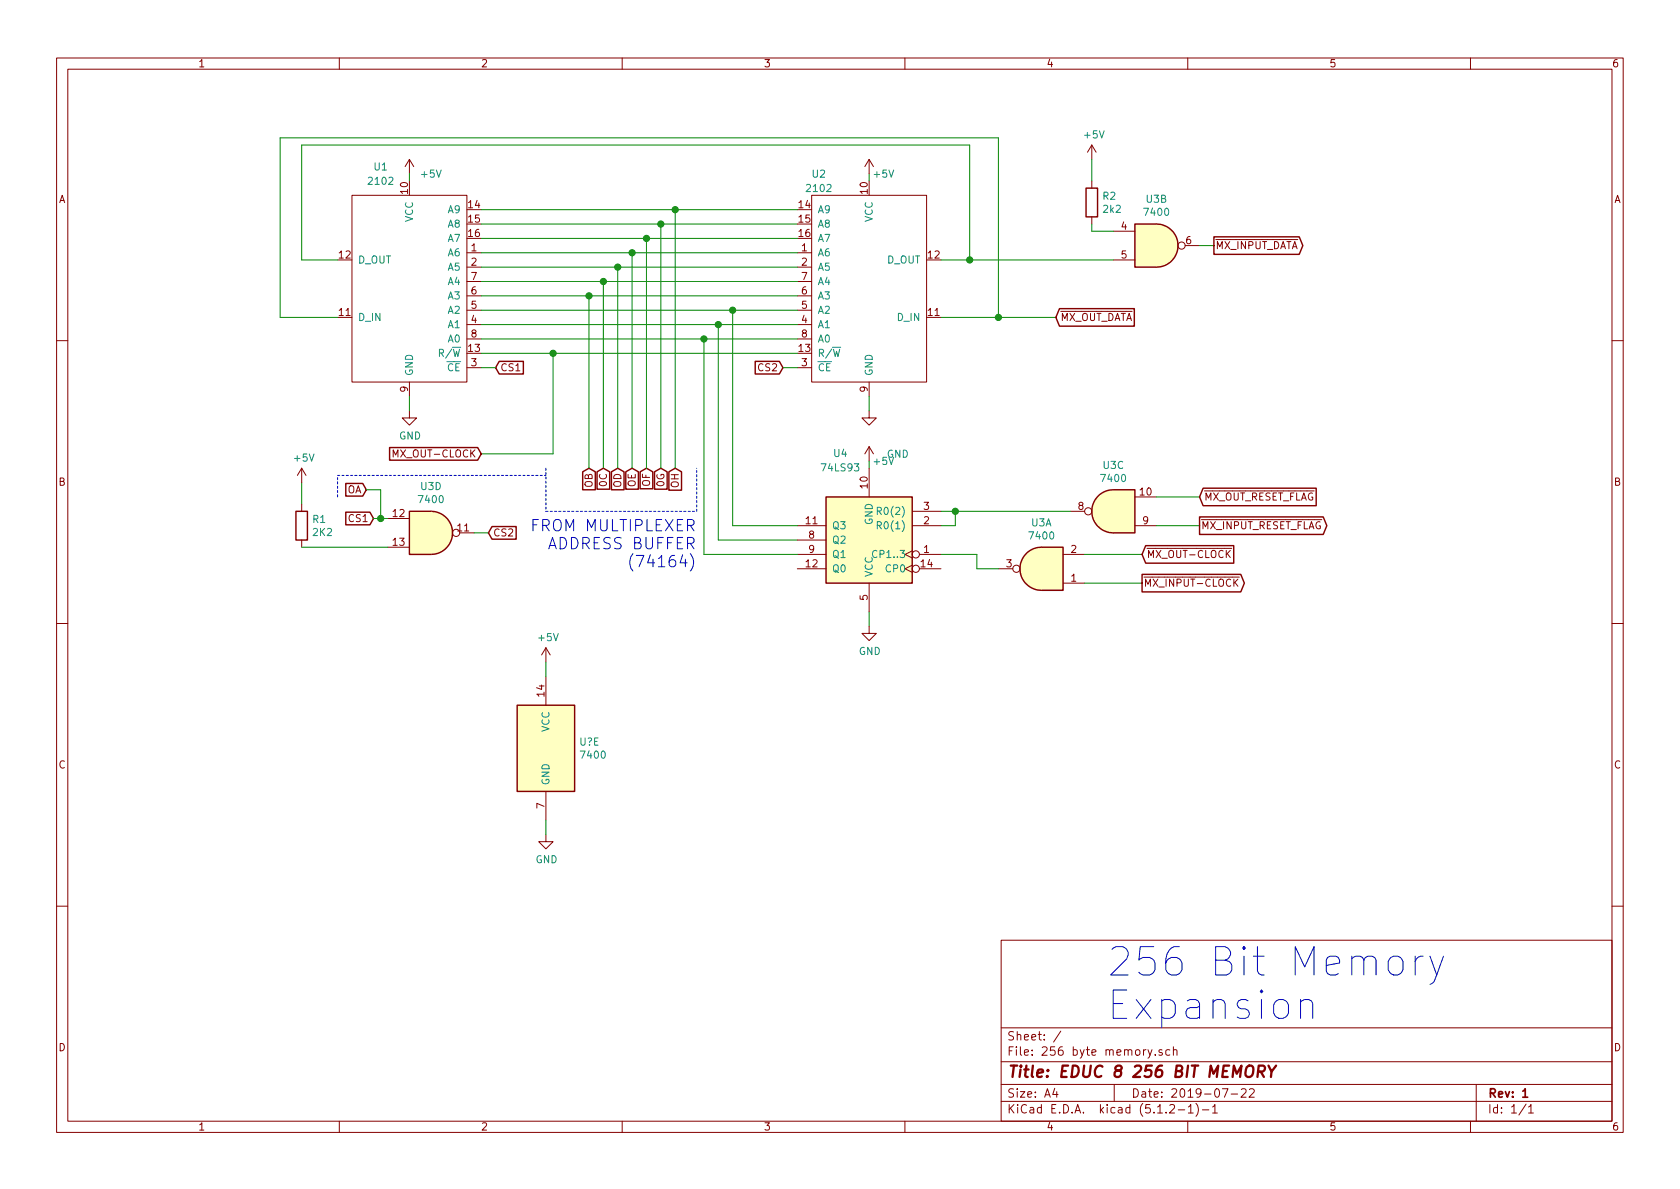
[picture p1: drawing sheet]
<svg xmlns="http://www.w3.org/2000/svg" width="297mm" height="210mm" viewBox="0 0 297 210" stroke-linecap="round" stroke-linejoin="round" font-family="sans-serif">
<g fill="none" stroke="#840000" stroke-width=".18">
<path d="M10 10.3h277v189.9h-277zM12 12.2h273v186.1h-273zM60 10.3v1.9M110 10.3v1.9M160 10.3v1.9M210 10.3v1.9M260 10.3v1.9M62.2 34.5h20.3v33.1h-20.3zM72.4 28.2v2.5M72.4 28.2l-.8 1.3M72.4 28.2l.8 1.3M143.5 34.5h20.3v33.1h-20.3z"/>
<path d="M153.7 28.2v2.5M153.7 28.2l-.8 1.3M153.7 28.2l.7 1.3M193 25.6v2.6M193 32v1.3M193 38.3v1.3M193 25.6l-.7 1.3M193 25.6l.8 1.3M82.5 44.7h2.6M82.5 47.2h2.6M82.5 57.4h2.6M82.5 54.9h2.6"/>
<path d="M82.5 52.3h2.6M82.5 49.8h2.6M82.5 59.9h2.6M141 44.7h2.5M141 47.2h2.5M141 57.4h2.5M141 54.9h2.5M141 52.3h2.5M141 49.8h2.5M141 59.9h2.5M196.8 40.9h3.9M196.8 46h3.9"/>
<path d="M209.5 43.4h2.6M10 60.2h2M72.4 72.6v1.3h1.3l-1.3 1.3-1.3-1.3h1.3M72.4 67.6v2.5M82.5 65h2.6M141 65h2.5M153.7 72.6v1.3h1.2l-1.2 1.3-1.3-1.3h1.3M153.7 67.6v2.5M153.7 79v2.5M153.7 79l-.8 1.3M153.7 79l.7 1.3M285 60.2h2"/>
<path d="M53.3 82.8v2.5M53.3 89.1v1.3M53.3 95.5v1.3M53.3 82.8l-.7 1.3M53.3 82.8l.8 1.3M68.6 91.7h3.8M68.6 96.8h3.8M69.5 80.8v-1.3l.5 1 .4-1v1.3M81.3 94.2h2.5M141 98h5M141 93h5M141 95.5h5"/>
<path d="M153.7 82.8v5.1M161.3 97.4l-1.3 .6 1.3 .7M161.3 99.9l-1.3 .7 1.3 .6M161.3 93h5.1M161.3 90.4h5.1M162.6 98h3.8M188 98h3.8M189.2 90.4h2.6M200.7 93h3.8M200.7 87.9h3.8M216.5 97h1.3M217 97.9l.5 .7"/>
<path d="M217.5 97.3l-.7 .8M10 110.3h2M96.5 114.5v2.6M96.5 119.6v5.1M96.5 114.5l-.7 1.3M96.5 114.5l.8 1.3M141 100.6h5M153.7 110.7v1.3h1.2l-1.2 1.3-1.3-1.3h1.3M153.7 103.1v5.1M162.6 100.6h3.8M176.5 100.6h2.6M188 103.1h3.8"/>
<path d="M217.9 102.1h1.2M218.3 103l.6 .7M218.9 102.4l-.7 .7M285 110.3h2M96.5 139.9v5.1M96.5 147.6v1.2h1.3l-1.3 1.3-1.3-1.3h1.3M10 160.2h2M177 166.3h108v32h-108zM285 160.2h2M60 198.3v1.9M110 198.3v1.9M160 198.3v1.9"/>
<path d="M177 194.8h108M177 191.8h108M177 187.8h108M177 181.8h108M186.5 192.5l-.4 1h1M186.8 193v1M187.6 182.3l-1.3 2M197 191.8v3M203 185.6l.3 1M203.7 185.6l-.5 1.4-.2 .1M204.3 186.5v.1M205.5 185.7l-.4-.1-.2 .2 .1 .2 .5 .2v.3h-.6"/>
<path d="M206.8 195.5l.2-.2h.4l.2 .2 .1 .3-.1 .2-.8 .8h.9M206.8 185.7l-.4-.1-.3 .3 .1 .6 .2 .1 .4-.1M207.5 185.7l.2-.1 .4 .1v.9M207.5 185.1v1.5M208.3 196.3h1.2M210 198.3v1.9M210.1 195.8l.4-.5v1.5M210.1 196.8h.9M211.5 195.1a1.71 1.71 0 0 1 0 2.3M212.6 196.3h1.1M214.4 195.8l.4-.5v1.5M214.4 196.8h.8"/>
<path d="M216.1 192.5h1l-.6 1.5M217.7 193.5h1.1M219.5 192.7l.2-.2h.3l.3 .2v.3v.2l-.9 .8h.9M220.9 192.7l.2-.2h.4l.2 .2 .1 .3-1 1h1M260 198.3v1.9M261 191.8v6.5M269.8 195.2l-1.2 2M270.3 195.8l.4-.5v1.5M270.3 196.8h.8"/>
<circle cx="208.9" cy="43.4" r=".63"/>
<circle cx="80.6" cy="94.2" r=".63"/>
<circle cx="161.9" cy="98" r=".63"/>
<circle cx="192.4" cy="90.4" r=".63"/>
<circle cx="161.9" cy="100.6" r=".63"/>
<circle cx="179.7" cy="100.6" r=".63"/>
</g>
<path d="M269.2 193l.5-.5v1.5M269.2 194h.9" fill="none" stroke="#840000" stroke-width=".3"/>
<path d="M220.4 188.7a.67 .67 0 0 1 1.2 0 1.43 1.43 0 0 1-.6 1.7l-.6-.1a1.41 1.41 0 0 1 0-1.6zM222.4 189.5h.8a.57 .57 0 0 0 .4-.5 .57 .57 0 0 0-.3-.6h-.7l-.3 2M222.9 189.5l.6 .9M224.3 188.4l.5 1.1 .8-1.1M224.8 189.5l-.1 .9" fill="none" stroke="#840000" stroke-width=".41"/>
<path d="M147.2 61.4h1.4M155 97.5a.6 .6 0 0 0-.8 .4 .6 .6 0 0 0 .6 .7l.2-.1M155.1 92.9l.7-.1v-.4l-.2-.2h-.5v1.3M155.1 90.4l.7-.1v-.5l-.2-.1h-.5v1.3" fill="none" stroke="#008484" stroke-width=".18"/>
<g fill="#ffffc2" stroke="#ffffc2" stroke-width=".18">
<path d="M146 87.9h15.3v15.2h-15.3z"/>
<path d="M181.5 97.9a3.7 3.7 0 0 1 2.6-1.1v7.6a3.8 3.8 0 0 1-3.5-2.4 3.8 3.8 0 0 1 .9-4.1z"/>
<path d="M184.1 96.8h3.9v7.6h-3.9z"/>
<path d="M204.5 39.6a3.8 3.8 0 0 1 3.8 3.8 3.8 3.8 0 0 1-3.8 3.8z"/>
<path d="M200.7 39.6h3.8v7.6h-3.8z"/>
<path d="M194.2 87.7a3.7 3.7 0 0 1 2.6-1.1v7.6a3.8 3.8 0 0 1-3.5-2.3 3.8 3.8 0 0 1 .9-4.2z"/>
<path d="M196.8 86.6h3.9v7.6h-3.9z"/>
<path d="M76.2 90.4a3.8 3.8 0 0 1 3.8 3.8 3.8 3.8 0 0 1-3.8 3.8z"/>
<path d="M72.4 90.4h3.8v7.6h-3.8z"/>
<path d="M91.4 124.7h10.2v15.2h-10.2z"/>
</g>
<g fill="none" stroke="#840000" stroke-width=".25">
<path d="M192 33.3h2.1v5h-2.1zM200.7 39.6h3.8a3.8 3.8 0 0 1 3.8 3.8 3.8 3.8 0 0 1-3.8 3.8h-3.8zM187.3 54.6h13.3v3.1h-13.3l-.6-1.6zM214.6 41.9h15.1l.7 1.5-.7 1.6h-15.1zM68.9 79.1h15.6l.6 1.2-.6 1.1h-15.6zM88.3 63.9h4.2v2.2h-4.2l-.7-1.1zM133.5 63.9h4.3l.6 1.1-.6 1.1h-4.3zM52.3 90.4h2.1v5.1h-2.1zM61.1 85.5h3l.7 1.1-.7 1.1h-3zM61.1 90.6h4.3l.6 1.1-.6 1.1h-4.3zM72.4 90.4h3.8a3.8 3.8 0 0 1 3.8 3.8 3.8 3.8 0 0 1-3.8 3.8h-3.8zM87 93.1h4.3v2.2h-4.3l-.6-1.1z"/>
<path d="M103 83.4l1.1-.6 1.2 .6v3.2h-2.3zM105.6 83.4l1.1-.6 1.1 .6v3.1h-2.2zM108.1 83.4l1.1-.6 1.1 .6v3.2h-2.2zM110.6 83.4l1.2-.6 1.1 .6v3.1h-2.3zM113.2 83.4l1.1-.6 1.1 .6v3h-2.2zM115.7 83.4l1.1-.6 1.2 .6v3.1h-2.3zM118.3 83.4l1.1-.6 1.1 .6v3.3h-2.2zM146 87.9h15.3v15.2h-15.3zM181.5 97.9a3.7 3.7 0 0 1 2.6-1.1h3.9v7.6h-3.9a3.8 3.8 0 0 1-3.5-2.4 3.8 3.8 0 0 1 .9-4.1zM194.2 87.7a3.7 3.7 0 0 1 2.6-1.1h3.9v7.6h-3.9a3.8 3.8 0 0 1-3.5-2.3 3.8 3.8 0 0 1 .9-4.2zM202.6 96.5h15.5v3.1h-15.5l-.7-1.6zM212.1 91.4h21.9l.6 1.6-.6 1.5h-21.9z"/>
<path d="M212.7 86.3h20v3.1h-20l-.6-1.5zM201.9 101.6h17.5l.6 1.5-.6 1.6h-17.5zM91.4 124.7h10.2v15.2h-10.2z"/>
</g>
<g fill="none" stroke="#008400" stroke-width=".18">
<path d="M72.4 30.7v1.3M85.1 39.6h55.9M85.1 37.1h55.9M116.8 39.6v43.2M119.4 37.1v45.7M153.7 30.7v1.3M193 28.2v3.8M193 39.6v1.3h3.8M59.7 46h-6.4v-20.4h118.1v20.4M59.7 56.1h-10.2v-31.7h127v31.7M85.1 54.9h55.9M85.1 57.4h55.9"/>
<path d="M85.1 59.9h55.9M85.1 52.3h55.9M85.1 49.8h55.9M85.1 47.2h55.9M85.1 44.7h55.9M85.1 42.2h55.9M104.1 52.3v30.5M106.7 49.8v33M109.2 47.2v35.6M111.8 44.7v38.1M114.3 42.2v40.6M124.5 59.9v38.1h16.5"/>
<path d="M127 57.4v38.1h14M129.5 54.9v38.1h11.5M166.4 46h30.4M166.4 56.1h20.3M212.1 43.4h2.5M72.4 70.1v2.5M85.1 62.5h55.9M85.1 65h2.5M97.8 62.5v17.8h-12.7M138.4 65h2.6M153.7 70.1v2.5M53.3 85.3v3.8"/>
<path d="M53.3 96.8h15.3M64.8 86.6h2.5v5.1M66 91.7h2.6M83.8 94.2h2.6M153.7 81.5v1.3M166.4 98h6.3v2.6h3.8M166.4 90.4h22.8M168.9 90.4v2.6h-2.5M191.8 98h10.1M204.5 93h7.6M204.5 87.9h7.6M96.5 117.1v2.5"/>
<path d="M153.7 108.2v2.5M191.8 103.1h10.1M96.5 145v2.6"/>
</g>
<g fill="#008400" stroke="#008400" stroke-width=".25">
<circle cx="129.5" cy="54.9" r=".51"/>
<circle cx="127" cy="57.4" r=".51"/>
<circle cx="124.5" cy="59.9" r=".51"/>
<circle cx="119.4" cy="37.1" r=".51"/>
<circle cx="116.8" cy="39.6" r=".51"/>
<circle cx="114.3" cy="42.2" r=".51"/>
<circle cx="111.8" cy="44.7" r=".51"/>
<circle cx="109.2" cy="47.2" r=".51"/>
<circle cx="106.7" cy="49.8" r=".51"/>
<circle cx="104.1" cy="52.3" r=".51"/>
<circle cx="168.9" cy="90.4" r=".51"/>
<circle cx="97.8" cy="62.5" r=".51"/>
<circle cx="171.5" cy="46" r=".51"/>
<circle cx="176.5" cy="56.1" r=".51"/>
<circle cx="67.3" cy="91.7" r=".51"/>
</g>
<path d="M59.7 87.9v-3.8M59.7 84.1h36.8M96.5 90.4h26.7M96.5 82.8v7.6M123.2 90.4v-7.6" fill="none" stroke="#0000c2" stroke-width=".18" stroke-dasharray=".4 .4"/>
<path d="M111.9 97.9a2.37 2.37 0 0 0 0 3.1M112.5 98.2h1.3l-.8 2M229.9 177.2a1.26 1.26 0 0 1 2.2 .3v2.6M245.9 169.3a1.36 1.36 0 0 1 2.2 .7v1.5a1.36 1.36 0 0 1-1.4 1 1.36 1.36 0 0 1-1.3-1v-1.5zM250.2 169.1v3.3M251.6 169.1a1.27 1.27 0 0 0-1.4 .9M252.8 169.1l1.2 3.3M255.2 169.1l-1.7 4.5-.7 .5" fill="none" stroke="#0000c2" stroke-width=".18"/>
<g font-size="7" fill="#0000c2">
<text x="195.6" y="172.7">256 Bit Memory</text>
<text x="195.6" y="180.3">Expansion</text>
</g>
<g font-size="2.8" fill="#0000c2">
<text x="94.5" y="94">FROM MULTIPLEXER</text>
<text x="97.4" y="97.1">ADDRESS BUFFER</text>
<text x="113.6" y="100.3">(74164)</text>
</g>
<text font-size="2.8" fill="#840000" x="178" y="190.5">Title: EDUC 8 256 BIT MEMORY</text>
<g font-size="2.1" fill="#840000">
<text x="178" y="184">Sheet: /</text>
<text x="178" y="186.7">File: 256 byte memory.sch</text>
<text x="178" y="196.9">KiCad E.D.A. kicad (5.1.2-1)-1</text>
<text x="178" y="194.1">Size: A4</text>
<text x="200" y="194.1">Date: 2019-07-22</text>
<text x="263" y="194.1">Rev: 1</text>
<text x="263" y="196.9">Id: 1/1</text>
</g>
<g font-size="1.8" fill="#840000">
<text x="35" y="11.9">1</text>
<text x="85" y="11.9">2</text>
<text x="135" y="11.9">3</text>
<text x="185" y="11.9">4</text>
<text x="235" y="11.9">5</text>
<text x="285" y="11.9">6</text>
<text x="10.4" y="35.9">A</text>
<text x="72.1" y="34.2" transform="rotate(-90 72.1 34.2)">10</text>
<text x="153.4" y="34.2" transform="rotate(-90 153.4 34.2)">10</text>
<text x="285.4" y="35.9">A</text>
<text x="82.9" y="36.8">14</text>
<text x="82.9" y="39.4">15</text>
<text x="82.9" y="41.9">16</text>
<text x="141.3" y="36.8">14</text>
<text x="141.3" y="39.4">15</text>
<text x="141.3" y="41.9">16</text>
<text x="198.3" y="40.6">4</text>
<text x="60" y="45.7">12</text>
<text x="83.3" y="44.4">1</text>
<text x="83.3" y="47">2</text>
<text x="141.8" y="44.4">1</text>
<text x="141.8" y="47">2</text>
<text x="164.1" y="45.7">12</text>
<text x="198.3" y="45.7">5</text>
<text x="209.7" y="43.2">6</text>
<text x="214.9" y="44.1">MX_INPUT_DATA</text>
<text x="83.3" y="52.1">6</text>
<text x="83.3" y="49.5">7</text>
<text x="141.8" y="52.1">6</text>
<text x="141.8" y="49.5">7</text>
<text x="60" y="55.9">11</text>
<text x="83.3" y="57.1">4</text>
<text x="83.3" y="54.6">5</text>
<text x="83.3" y="59.7">8</text>
<text x="141.8" y="57.1">4</text>
<text x="141.8" y="54.6">5</text>
<text x="141.8" y="59.7">8</text>
<text x="164.1" y="55.9">11</text>
<text x="187.5" y="56.8">MX_OUT_DATA</text>
<text x="82.9" y="62.2">13</text>
<text x="83.3" y="64.8">3</text>
<text x="88.4" y="65.7">CS1</text>
<text x="134.2" y="65.7">CS2</text>
<text x="141.3" y="62.2">13</text>
<text x="141.8" y="64.8">3</text>
<text x="72.1" y="69.3" transform="rotate(-90 72.1 69.3)">9</text>
<text x="153.4" y="69.3" transform="rotate(-90 153.4 69.3)">9</text>
<text x="70.1" y="80.9">MX_OUT-CLOCK</text>
<text x="10.4" y="85.9">B</text>
<text x="61.3" y="87.2">OA</text>
<text x="104.8" y="86.2" transform="rotate(-90 104.8 86.2)">OB</text>
<text x="107.3" y="85.8" transform="rotate(-90 107.3 85.8)">0C</text>
<text x="109.9" y="86.2" transform="rotate(-90 109.9 86.2)">OD</text>
<text x="112.4" y="86.2" transform="rotate(-90 112.4 86.2)">OE</text>
<text x="114.9" y="86" transform="rotate(-90 114.9 86)">OF</text>
<text x="117.5" y="85.9" transform="rotate(-90 117.5 85.9)">0G</text>
<text x="120" y="86.2" transform="rotate(-90 120 86.2)">OH</text>
<text x="153.4" y="86.3" transform="rotate(-90 153.4 86.3)">10</text>
<text x="201.6" y="87.6">10</text>
<text x="212.9" y="88.5">MX_OUT_RESET_FLAG</text>
<text x="285.4" y="85.9">B</text>
<text x="61.8" y="92.3">CS1</text>
<text x="69.5" y="91.4">12</text>
<text x="80.9" y="94">11</text>
<text x="87.1" y="94.9">CS2</text>
<text x="142.5" y="92.7">11</text>
<text x="143" y="95.2">8</text>
<text x="163.3" y="92.7">2</text>
<text x="163.3" y="90.2">3</text>
<text x="190.7" y="90.2">8</text>
<text x="202.1" y="92.7">9</text>
<text x="212.3" y="93.6">MX_INPUT_RESET_FLAG</text>
<text x="69.5" y="96.5">13</text>
<text x="142.5" y="100.3">12</text>
<text x="143" y="97.8">9</text>
<text x="162.9" y="100.3">14</text>
<text x="163.3" y="97.8">1</text>
<text x="178" y="100.3">3</text>
<text x="189.4" y="97.8">2</text>
<text x="202.7" y="98.7">MX_OUT-CLOCK</text>
<text x="153.4" y="106.1" transform="rotate(-90 153.4 106.1)">5</text>
<text x="189.4" y="102.9">1</text>
<text x="202.2" y="103.8">MX_INPUT-CLOCK</text>
<text x="96.3" y="123.1" transform="rotate(-90 96.3 123.1)">14</text>
<text x="10.4" y="135.9">C</text>
<text x="285.4" y="135.9">C</text>
<text x="96.3" y="143" transform="rotate(-90 96.3 143)">7</text>
<text x="10.4" y="185.9">D</text>
<text x="285.4" y="185.9">D</text>
<text x="35" y="199.9">1</text>
<text x="85" y="199.9">2</text>
<text x="135" y="199.9">3</text>
<text x="185" y="199.9">4</text>
<text x="235" y="199.9">5</text>
<text x="285" y="199.9">6</text>
</g>
<g font-size="1.8" fill="#008484">
<text x="191.8" y="24.5">+5V</text>
<text x="65.4" y="32.7">2102</text>
<text x="66.2" y="30.1">U1</text>
<text x="74.6" y="31.4">+5V</text>
<text x="142.8" y="34">2102</text>
<text x="143.7" y="31.4">U2</text>
<text x="154.6" y="31.4">+5V</text>
<text x="195" y="35.3">R2</text>
<text x="202.7" y="35.9">U3B</text>
<text x="73" y="39.3" transform="rotate(-90 73 39.3)">VCC</text>
<text x="79.3" y="37.7">A9</text>
<text x="79.3" y="40.3">A8</text>
<text x="144.5" y="37.7">A9</text>
<text x="144.5" y="40.3">A8</text>
<text x="154.3" y="39.3" transform="rotate(-90 154.3 39.3)">VCC</text>
<text x="195.1" y="37.6">2k2</text>
<text x="202.5" y="38.2">7400</text>
<text x="63.2" y="46.6">D_OUT</text>
<text x="79.3" y="45.3">A6</text>
<text x="79.3" y="42.8">A7</text>
<text x="79.3" y="47.9">A5</text>
<text x="144.5" y="45.3">A6</text>
<text x="144.5" y="42.8">A7</text>
<text x="144.5" y="47.9">A5</text>
<text x="156.8" y="46.6">D_OUT</text>
<text x="79.3" y="53">A3</text>
<text x="79.3" y="50.4">A4</text>
<text x="144.5" y="53">A3</text>
<text x="144.5" y="50.4">A4</text>
<text x="63.2" y="56.8">D_IN</text>
<text x="79.3" y="58">A1</text>
<text x="79.3" y="55.5">A2</text>
<text x="144.5" y="58">A1</text>
<text x="144.5" y="55.5">A2</text>
<text x="158.8" y="56.8">D_IN</text>
<text x="78.1" y="63.1">R/W</text>
<text x="79.1" y="65.7">CE</text>
<text x="79.3" y="60.6">A0</text>
<text x="144.5" y="63.1">R/W</text>
<text x="144.5" y="65.7">CE</text>
<text x="144.5" y="60.6">A0</text>
<text x="73" y="66.5" transform="rotate(-90 73 66.5)">GND</text>
<text x="154.3" y="66.5" transform="rotate(-90 154.3 66.5)">GND</text>
<text x="70.6" y="77.7">GND</text>
<text x="52.1" y="81.6">+5V</text>
<text x="145.5" y="83.4">74LS93</text>
<text x="147.5" y="80.8">U4</text>
<text x="154.6" y="82.2">+5V</text>
<text x="156.8" y="80.9">GND</text>
<text x="195.1" y="82.9">U3C</text>
<text x="74.2" y="89">7400</text>
<text x="74.4" y="86.7">U3D</text>
<text x="194.9" y="85.2">7400</text>
<text x="55.3" y="92.5">R1</text>
<text x="55.4" y="94.8">2K2</text>
<text x="147.1" y="93.6">Q3</text>
<text x="154.3" y="92.8" transform="rotate(-90 154.3 92.8)">GND</text>
<text x="155.9" y="93.6">R0(1)</text>
<text x="155.9" y="91.1">R0(2)</text>
<text x="182.2" y="95.4">7400</text>
<text x="182.4" y="93.1">U3A</text>
<text x="147.1" y="101.2">Q0</text>
<text x="147.1" y="96.1">Q2</text>
<text x="147.1" y="98.7">Q1</text>
<text x="154.9" y="98.7">CP1..3</text>
<text x="156.8" y="101.2">CP0</text>
<text x="154.3" y="102.1" transform="rotate(-90 154.3 102.1)">VCC</text>
<text x="95.3" y="113.4">+5V</text>
<text x="151.8" y="115.8">GND</text>
<text x="97.2" y="129.5" transform="rotate(-90 97.2 129.5)">VCC</text>
<text x="102.5" y="131.8">U?E</text>
<text x="102.9" y="134.2">7400</text>
<text x="97.2" y="138.9" transform="rotate(-90 97.2 138.9)">GND</text>
<text x="94.7" y="152.6">GND</text>
</g>
</svg>
